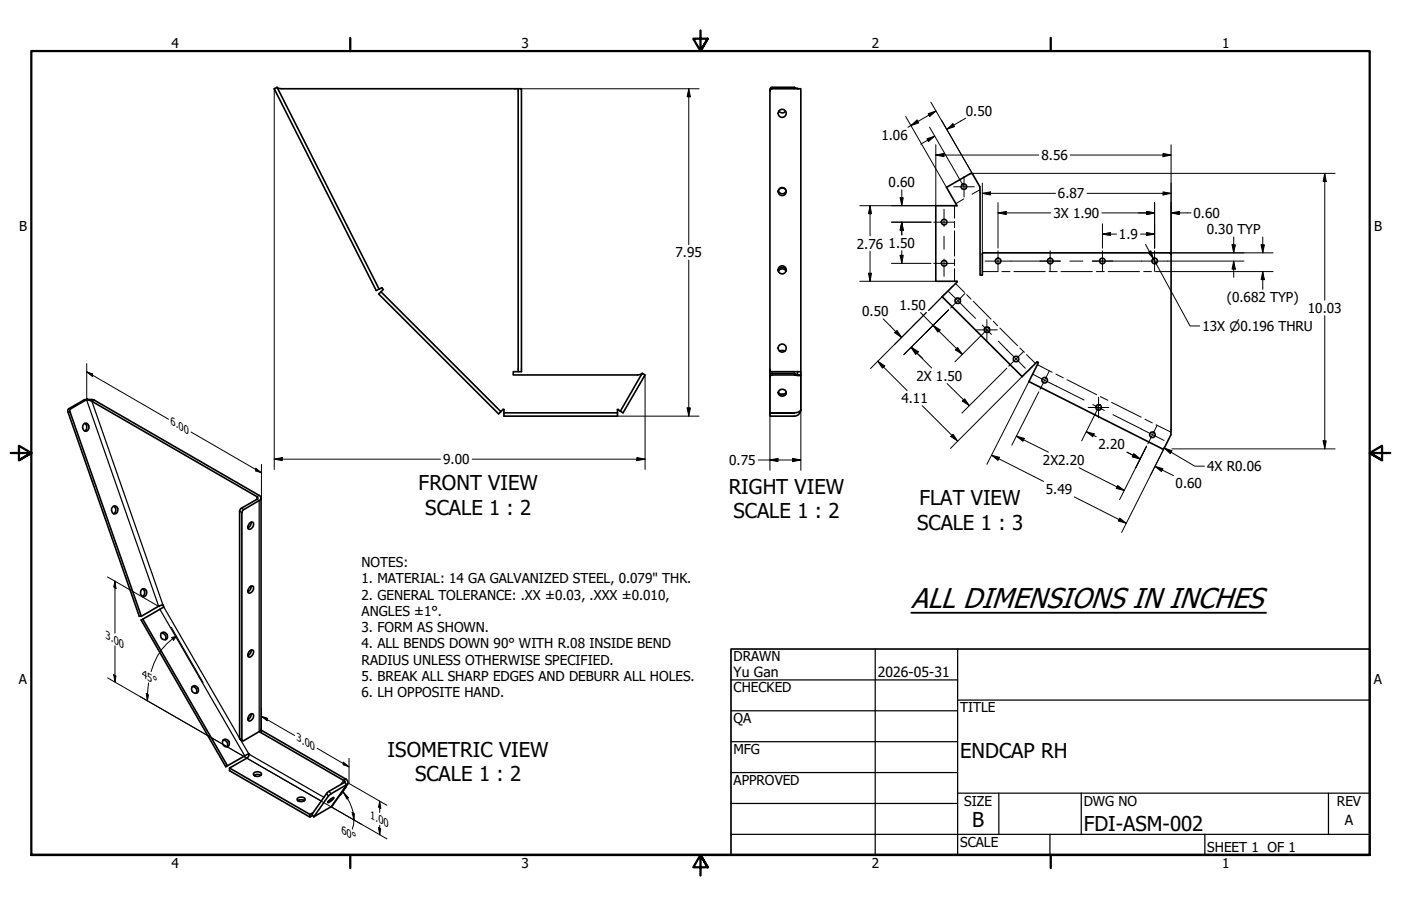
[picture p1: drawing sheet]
<svg xmlns="http://www.w3.org/2000/svg" width="432mm" height="279mm" viewBox="0 0 432 279" stroke-linecap="round" stroke-linejoin="round" font-family="sans-serif">
<g fill="none" stroke="#000" stroke-width=".51">
<path d="M85.4 26.9l.5 .3 .8 .2h73M159.7 27.4h1v87.2h-1zM237.3 28.1v87.7M238 27.4l-.5 .2-.2 .5M238.1 27.4h8.7v87.2h-8.7M240 34.3a1.3 1.3 0 0 0 2.1 0M245.6 27.2l.5 .2M245.8 27.4l-1-.5h-7.1a.99 .99 0 0 0-.4 1.2M240.4 58.2a1.25 1.25 0 0 1 1.9 .7 1.25 1.25 0 0 1-1.2 .9 1.25 1.25 0 0 1-1.2-.9zM299.1 53.5l.6 .2M299.1 53.5l-7.4 4.3 3.3 5.6h-6.6v23.3h6.6v.2l-4.6 4.6 24.6 24.6 4.7-4.5 .3 .2-2.9 5.9 41 20.7 .7-.2M299.8 53.7l2.2 3.9 .1 27.2h.7v-6.3"/>
<path d="M303.2 77.9l-.5 .6M303.3 78h57.2l.4 .5M360.9 78.5v54v1.6l-2.1 4.1M116.8 89.2l-31.4-62.3-.9 .5 31.5 62.2 1.7-.9 .4 .6-1.4 1.4 37 36.9 1.4-1.4 .2 .1v2h35v-1M117.4 90l37 36.9M239.8 83.4a1.28 1.28 0 0 1 1.3-.9 1.28 1.28 0 0 1 1.2 .9M239.9 83.6a1.32 1.32 0 0 1 2.4 0M159.7 114.6h-1.5v1h38.3l1.4-.5M197.9 115.1l.9 .5-6.8 11.7-.8-.5zM237.2 113.9a.79 .79 0 0 0 .8 .8M237.3 115.8v11.5h7.5h-7.5v1h7.5a2 2 0 0 0 2-2M240.3 108.3a1.47 1.47 0 0 1 1.6 0"/>
<path d="M244.8 115.6h-6.7l-.6 .2-.2 .5M244.8 115.1h-6.7l-.6 .2-.2 .5M244.8 115.1l1 .5h1a2.33 2.33 0 0 1-2 0M244.8 115.1v.5M245.8 114.6v1M246.8 114.6v11.7a1.71 1.71 0 0 1-2 1h.2M25.7 130.9a1.17 1.17 0 0 1 1.7 .3 1.17 1.17 0 0 1-.5 1.7 1.21 1.21 0 0 1-1.4-.6 1.21 1.21 0 0 1 .2-1.4zM26 123.3l-4.8 2.7-.3 .5 .1 .6 21.9 63h.7l5.6-3.3 1-.2 .3 .6-7 4 26.1 45.3 7-4.1 .1 .5-.4 .7-5.6 3.3v.8l24.8 14.3M26 123.3l2.3-.1 .7 .2M26 123.3h.7M26.1 130.6a1.42 1.42 0 0 1 .1 2.3M26.7 123.3l-4.9 2.7-.3 .5 .1 .6 22 63"/>
<path d="M26.7 123.3l1.6 .5M28.3 123.8l51.1 29.6v.4l-.2 .2-5 2.9-.3 .8v70l.8 .8M29 123.4l50.9 29.4a.83 .83 0 0 1 .6 .8 .83 .83 0 0 1-.6 .8l-5 2.9-.4 .8 .1 70.2 .5 .1 4.8-2.8M29 123.4l-.7 .4M155.3 127.3h35M191.2 126.8l-.9-.5v1M239.9 120.8a1.28 1.28 0 0 0 1.2 .9 1.28 1.28 0 0 0 1.2-.9M240.2 120.3a1.15 1.15 0 0 1 1.8 .1 1.15 1.15 0 0 1-.4 1.7 1.13 1.13 0 0 1-1.4-.3 1.13 1.13 0 0 1 0-1.5zM240.7 121.6h.9M34.7 156.4a1.02 1.02 0 0 1 1.4-.1 1.02 1.02 0 0 1 .2 1.4 .97 .97 0 0 1-1.2 .8 .97 .97 0 0 1-.7-1.2zM35.1 156.1l.2 .2a1.39 1.39 0 0 1-.2 2.1M80.5 153.5v71.4l-.6 .7"/>
<path d="M76.9 161.4l.7-.4h.3a1.43 1.43 0 0 1-1.3 2.2 1.3 1.3 0 0 1 .3-1.8zM77.4 161l-.1 .9-.9 .9M43.9 181.6a1.15 1.15 0 0 1 1.3 1.1 1.15 1.15 0 0 1-1.3 1.2 1.38 1.38 0 0 1 0-2.3zM43.9 181.6a1.38 1.38 0 0 1 0 2.4M44 190.9l26.1 45.3M49.7 195.3a1.16 1.16 0 0 1 1.7 .3 1.16 1.16 0 0 1-.6 1.7 1.3 1.3 0 0 1-1.1-2zM49.7 195.3a1.33 1.33 0 0 1 1.2 .6 1.33 1.33 0 0 1 0 1.4M76.9 181.1l.4-.3 .6-.1a1.43 1.43 0 0 1-1.3 2.2 1.23 1.23 0 0 1 .3-1.8zM77.4 180.7l-.4 1.3-.6 .5M59.2 211.8a1.16 1.16 0 0 1 1.7 .3 1.16 1.16 0 0 1-.6 1.7 1.3 1.3 0 0 1-1.1-2zM59.2 211.8a1.33 1.33 0 0 1 1.3 .6 1.33 1.33 0 0 1 0 1.4M76.9 200.8l.7-.4 .3 .1a1.46 1.46 0 0 1-1.3 2.1 1.3 1.3 0 0 1 .3-1.8z"/>
<path d="M77.4 200.5l-.1 .8-.9 .9M68.7 228.3a1.16 1.16 0 0 1 1.8 .3 1.16 1.16 0 0 1-.7 1.7 1.33 1.33 0 0 1-1.1-2zM68.8 228.2a1.39 1.39 0 0 1 1.2 2.1M70.7 236.9l24.8 14.2M76.9 220.5l.7-.4 .3 .1a1.43 1.43 0 0 1-1.3 2.1 1.3 1.3 0 0 1 .3-1.8zM77.4 220.2l-.1 .8-.9 .9M78.2 238.4l1.1-.4a.94 .94 0 0 1 1.2 1l-.3 .2a1.39 1.39 0 0 1-2.1-.5zM78.3 239.1l.8-.3 1.3 .3M79.9 225.6l26 15.1M80.4 225.1l26.2 15.2M91.6 246.3l1.2-.5a.92 .92 0 0 1 1.2 1l-1.2 .4a.94 .94 0 0 1-1.2-.9zM91.8 246.9l.8-.3 1.3 .3"/>
<path d="M96.5 250.6l-1 .5v.9l.9-.5M101.1 247.2l.9-.9 .9-.4a2.31 2.31 0 0 1-1.9 1.6zM105.9 240.7l.5 .3-.2 .2M106.2 241.2l-5.4 3.3-4.7 6.6 .6 .8M106.2 241.2l.6 .8M106.6 240.3a.96 .96 0 0 1 .7 .8 .96 .96 0 0 1-.5 .9M106.6 240.3l-.7 .4M106.8 242l-5.2 3.1-4.9 6.8M107.2 241.7l-4.9 7-5.6 3.2"/>
<circle cx="241.1" cy="35" r="1.24"/>
<circle cx="241.1" cy="59.1" r="1.24"/>
<circle cx="297.1" cy="57.6" r=".86"/>
<circle cx="291" cy="68.5" r=".86"/>
<circle cx="241.1" cy="83.2" r="1.24"/>
<circle cx="291" cy="81.2" r=".86"/>
<circle cx="295.2" cy="92.7" r=".86"/>
<circle cx="307.6" cy="80.5" r=".86"/>
<circle cx="323.7" cy="80.5" r=".86"/>
<circle cx="339.8" cy="80.5" r=".86"/>
<circle cx="355.9" cy="80.5" r=".86"/>
<circle cx="241.1" cy="107.3" r="1.24"/>
<circle cx="304.2" cy="101.7" r=".86"/>
<circle cx="313.2" cy="110.7" r=".86"/>
<circle cx="322" cy="117.3" r=".86"/>
<circle cx="338.6" cy="125.6" r=".86"/>
<circle cx="355.2" cy="134.1" r=".86"/>
</g>
<g fill="#000">
<circle cx="295" cy="63.4" r=".25"/>
<circle cx="190.3" cy="126.3" r=".25"/>
<circle cx="246.8" cy="126.3" r=".25"/>
</g>
<g fill="none" stroke="#000" stroke-width=".31">
<path d="M302.1 58.5l-2.5 1.4M294.2 63.4v3.9M294.2 68.3v1.9M294.2 71.2v7.8M294.2 79.9v2M297.1 61.3l-2.5 1.5M294.2 82.9v3.8M294.5 87.4l2.7 2.8M297.9 90.9l1.4 1.4M300 92.9l5.4 5.5M302.8 83.8h4.8M306.1 99.1l1.4 1.4"/>
<path d="M308.8 83.8h2.5M312.5 83.8h9.6M323.3 83.8h2.5M327 83.8h9.7M337.9 83.8h2.5M341.6 83.8h9.6M352.5 83.8h2.4M356.1 83.8h4.8M308.2 101.2l5.4 5.4M314.3 107.3l1.4 1.3M316.4 109.3l2.8 2.8M319.7 112.5l4.6 2.3"/>
<path d="M325.4 115.4l2.3 1.1M328.9 117.1l9.1 4.6M339.2 122.3l2.2 1.1M342.6 124.1l9.1 4.6M352.9 129.3l2.3 1.1M356.3 131l4.6 2.3"/>
</g>
<g fill="none" stroke="#000" stroke-width=".38">
<path d="M21 127.1h.6M21.2 126h.6M26.7 123.3l22.2 63.6M28.3 123.8l21.9 62.8M73.9 157.7l.6 .4M74.4 156.7l.7 .5M79.9 152.8l-.7 .4v.8l.7 .4v71.2M49.3 187.9l26.1 45.2M50.5 187.2l23.4 40.4M73.9 227.7l.6 .4M74.1 228.1l2.5 4.3M76.1 233.8l22.9 13.2"/>
<path d="M76.8 232.6l23 13.3M100.6 244.7l.6 .8M101.4 244l.6 .8M105.9 240.7l-.9 1.2M106.8 242l-4.8 6.8"/>
</g>
<path d="M107.9 11.7v4M215.9 9.4v6.3l-2.2-3.8h4.4l-2.2 3.8 2.2-3.8M323.8 11.7v4M3.3 139.7h6.4l-3.9-2.2v4.4l3.9-2.2-3.9 2.2M428.5 139.7h-6.4l3.9-2.2v4.4l-3.9-2.2 3.9 2.2M9.7 263.7v-248h412.4v248h-412.4h412.4M107.9 263.7v4M218.1 267.5l-2.2-3.8 2.2 3.8h-4.4l2.2-3.8v6.3M323.8 263.7v4" fill="none" stroke="#000" stroke-width=".7"/>
<g fill="none" stroke="#000" stroke-width=".38">
<path d="M225.3 209.7h69.8M225.3 219.2h69.8M269.7 200.2v63.5M295.1 215.9h127M295.1 200.2v63.5M225.3 228.7h69.8M225.3 238.3h69.8M225.3 257.3h196.8M225.3 247.8h69.8M295.1 244.6h127M307.8 244.6v12.7M323.6 257.3v6.4"/>
<path d="M333.2 244.6v12.7M371.3 257.3v6.4M409.4 244.6v12.7"/>
</g>
<path d="M225.3 200.2h196.8v63.5h-196.8z" fill="none" stroke="#000" stroke-width=".51"/>
<g fill="none" stroke="#000" stroke-width=".31">
<path d="M293.9 57.6h6.4M297.1 54.4v6.4M287.8 68.5h6.3M307.6 77.3v6.4M323.7 77.3v6.4M339.8 77.3v6.4M355.9 77.3v6.4M287.8 81.2h6.3M297.4 90.5l-4.4 4.5M304.2 98.6v6.3M320.5 80.5h6.3M336.6 80.5h6.4"/>
<path d="M301 101.7h6.3M315.4 108.5l-4.5 4.4M323.4 114.4l-2.9 5.7M335.4 125.7h6.4M338.6 122.5v6.3M356.6 131.2l-2.8 5.7"/>
</g>
<g fill="none" stroke="#000" stroke-width=".31">
<path d="M291 64.5v5.3M291 72.9v3.9M291 79.9v5.3M292.4 89.9l8.3 8.3M303.6 80.5h23.2M329.8 80.5h4M336.7 80.5h23.2M302.8 100.3l2.8 2.8M307.7 105.2l2.7 2.7M310.3 107.9l5.7 5.6M318.4 115.4l15.7 8M336.8 124.8l3.6 1.8"/>
<path d="M343 127.9l8.7 4.4M351.7 132.3l7.1 3.5"/>
</g>
<g fill="none" stroke="#000" stroke-width=".31">
<path d="M84.5 27.4v117.4M158.7 27.4h56.8M212.3 27.4l.5 2.4h-1zM212.3 27.4v48M279.1 35.9l12.6 21.9M280.7 38.7l1.9-1.7 .5 .9zM286.1 35.1l2.4-.9-1.9 1.7zM286.5 39.2l10.5 18.2M286.9 31.5l12.9 22.2-9.6-16.6M288.5 34.2l-8.7 5M291.8 39.9l1.9-1.7 .5 .9zM297.6 36.4l-5.8 3.5"/>
<path d="M277.9 58.5v4.9M285.7 42.8l2.4-.8-1.9 1.6zM288.1 42l-4.3 2.4M288.4 47.8l2.6-.5v1zM288.4 47.8h31.8M288.4 44.6v18.8h-23.4M299.5 53.5h112M302.8 59.6l2.4-.4v.9zM302.8 59.6h22.5M302.8 56.5v22M329.9 47.8h31M335 59.6h25.9"/>
<path d="M358.5 47.3l2.4 .5-2.4 .5zM358.5 59.2l2.4 .4-2.4 .5zM360.9 44.6v33.9M408.3 53.5l.4 2.4h-.9zM408.3 53.5v39.1M268.2 63.4l.4 2.5h-.9zM268.2 63.4v9.3M268.2 77.5v9.2M274.8 68.5h12.2M277.4 61h1l-.5 2.4zM277.4 78.7h1l-.5 2.5zM277.9 68.5l.5 2.5h-1z"/>
<path d="M277.9 68.5v4M277.9 77.3v3.9M307.6 65.7l2.5-.5v1zM307.6 65.7h16.2M307.6 62.5v14M339.6 65.7h16.3M339.8 72.2l2.5-.5v.9zM339.8 72.2h4.3M339.8 69v7.5M351.5 72.2h4.4M353.1 75.4l2.4 4.4M353.4 65.2l2.5 .5-2.5 .5z"/>
<path d="M353.4 71.7l2.5 .5-2.5 .4zM353.8 77.9l.9-.6 .8 2.5zM355.5 79.8l11.3 20.7h3M355.5 79.8l.7 1.4M355.9 62.5v14M360.4 78h32M360.9 65.7l2.6-.5v1zM360.9 65.7h6.2M379.7 75.5h1l-.5 2.5zM380.2 73.1v4.9M388.7 75.5h1l-.5 2.5zM389.2 73.1v4.9"/>
<path d="M212.3 80.2v48.1M265 86.7h23.4M267.7 84.3h.9l-.4 2.4zM272.2 98.4l5.7 5.7M274.8 81.2h12.2M283.7 96.4l12.9 12.9M290.4 91.5l-4.2 4.3M292.4 95.6l-13.9 13.8M359.9 80.5h23.5M360.9 83.8h31.5M380.2 80.5l.5 2.5h-1zM380.2 80.5v5"/>
<path d="M389.2 83.8l.5 2.4h-1zM389.2 83.8v5.5M408.3 97.3v41.1M26.7 114.7l1.8 .6v.8zM26.7 114.7l25.2 14.6M26.7 112.1v10.8M198.8 115.6v29.2M237.3 113.9v31.1M246.8 114.6v30.4M270.5 111.4l2.2 1.4-.7 .7zM270.5 111.4l9.1 9.1M275.7 106.3l9.8-9.9-17.2 17.3"/>
<path d="M276.5 101.9l1.4 2.2-2.1-1.5zM280.8 107.1l2.1 1.5-.7 .7zM280.8 107.1l6.3 6.4M280.9 107.1l2.1 1.4-.7 .7zM280.9 107.1l3.5 3.5M287.6 100.3l2.2 1.4-.7 .7zM291.9 118.3l6.9 6.8M294.4 107.9l.7-.7 1.5 2.1zM304.1 101.8l-9.8 9.8M310.3 113.5l-13.8 13.9M315 116.1l-22.1 22.2M317.1 117.7l-12.9 25.5"/>
<path d="M26.7 122.9h.1M58.9 133.2l21.7 12.6M190.3 128.3h25.2M211.8 125.8h1l-.5 2.5zM284.2 125.1l10.9 10.9M293.8 133.9l1.3 2.1-2-1.4zM297.3 123l1.5 2.1-2.2-1.4zM313.2 134.5l2.5 .7-.4 .9zM313.2 134.5l10 4.9M320.2 120.8l-8.4 16.5M334.8 133.2l2.4 .6-.4 .9zM334.8 133.2l3.1 1.5"/>
<path d="M338.5 125.9l-5.1 10.1M347.3 139.4l4.1 2.1M349.4 140l2 1.5-2.4-.7zM353.4 137.6l-8.3 16.5M358.4 138.4h.4M358.8 138.2l2.4 .8-.5 .9zM361.2 138.4h50.3M407.8 136h.9l-.4 2.4zM78.8 144.4l1.8 1.4-1.8-.6zM80.6 143.2v10.8M84.5 141.6l2.5-.5v.9zM84.5 141.6h51.3"/>
<path d="M145.5 141.6h53.3M196.3 141.1l2.5 .5-2.5 .4zM233.7 141.9h13.1M237.3 141.9l2.5-.5v1zM244.3 141.4l2.5 .5-2.5 .5zM305.6 140.4l2.4 .6-.4 1zM305.6 140.4l16 8.1M331.1 153.2l16 8.2M332.6 144.3l13.9 7M344.5 149.7l2 1.6-2.5-.7zM345.1 159.8l2 1.6-2.4-.7zM356 143.8l2.4 .7-.5 .9z"/>
<path d="M356 143.8l5.7 2.9M371.2 143.8h-3l-9.4-5.6-13.1 26M33.1 177.9l16 9.2M35.4 179.2l.4 2.3-.7-.5zM35.4 179.2v16.1M35.4 199.1v11.2M52.8 193.5l9.8 17M52.9 196.6l1.5-.4-.9 1.2zM54.4 196.2a17.5 17.5 0 0 0-7.9 10.9M33.1 209l43 24.8M35.1 208.1l.7 .4-.4 1.8zM43.2 214.8l68.2 39.4"/>
<path d="M45.1 213.9l.7 .4-.4 1.8zM45.8 210.6l-.4 5.5M80.6 218.3v7.8M80.6 220.9l1.8 .6v.8zM80.6 220.9l10.2 5.9M97.7 230.8l9.9 5.7M105.8 235l1.8 1.5-1.8-.7zM107.6 233.9v7.7l11.7 6.7M102.4 249l16.9 9.7M105.7 244.2l1.7 1.8-.5 .4zM105.7 244.2a13.9 13.9 0 0 1 3.3 10.2l-.4 1.3M106.9 242.6l-1.9 2.7"/>
<path d="M108.5 250.6l.7 .3-.1 2zM116.6 255.2l.7 .4-.3 1.8zM117 247.1l.3 2.2-.7-.4zM117 247.1v3.5M117 254.5v2.9"/>
</g>
<g fill="#000">
<path d="M212.3 27.4l.5 2.4h-1zM280.7 38.7l1.9-1.7 .5 .9zM286.1 35.1l2.4-.9-1.9 1.7zM291.8 39.9l1.9-1.7 .5 .9zM285.7 42.8l2.4-.8-1.9 1.6zM288.4 47.8l2.6-.5v1zM302.8 59.6l2.4-.4v.9zM358.5 47.3l2.4 .5-2.4 .5zM408.3 53.5l.4 2.4h-.9zM268.2 63.4l.4 2.5h-.9zM277.4 61h1l-.5 2.4zM277.4 78.7h1l-.5 2.5z"/>
<path d="M277.9 68.5l.5 2.5h-1zM307.6 65.7l2.5-.5v1zM339.8 72.2l2.5-.5v.9zM353.4 65.2l2.5 .5-2.5 .5zM353.4 71.7l2.5 .5-2.5 .4zM353.8 77.9l.9-.6 .8 2.5zM358.5 59.2l2.4 .4-2.4 .5zM360.9 65.7l2.6-.5v1zM379.7 75.5h1l-.5 2.5zM388.7 75.5h1l-.5 2.5zM267.7 84.3h.9l-.4 2.4zM380.2 80.5l.5 2.5h-1z"/>
<path d="M389.2 83.8l.5 2.4h-1zM26.7 114.7l1.8 .6v.8zM270.5 111.4l2.2 1.4-.7 .7zM276.5 101.9l1.4 2.2-2.1-1.5zM280.8 107.1l2.1 1.5-.7 .7zM280.9 107.1l2.1 1.4-.7 .7zM287.6 100.3l2.2 1.4-.7 .7zM294.4 107.9l.7-.7 1.5 2.1zM211.8 125.8h1l-.5 2.5zM293.8 133.9l1.3 2.1-2-1.4zM297.3 123l1.5 2.1-2.2-1.4zM313.2 134.5l2.5 .7-.4 .9z"/>
<path d="M334.8 133.2l2.4 .6-.4 .9zM358.8 138.2l2.4 .8-.5 .9zM407.8 136h.9l-.4 2.4zM78.8 144.4l1.8 1.4-1.8-.6zM84.5 141.6l2.5-.5v.9zM196.3 141.1l2.5 .5-2.5 .4zM237.3 141.9l2.5-.5v1zM244.3 141.4l2.5 .5-2.5 .5zM305.6 140.4l2.4 .6-.4 1zM344.5 149.7l2 1.6-2.5-.7zM349.4 140l2 1.5-2.4-.7zM356 143.8l2.4 .7-.5 .9z"/>
<path d="M345.1 159.8l2 1.6-2.4-.7zM35.4 179.2l.4 2.3-.7-.5zM52.9 196.6l1.5-.4-.9 1.2zM35.1 208.1l.7 .4-.4 1.8zM45.1 213.9l.7 .4-.4 1.8zM80.6 220.9l1.8 .6v.8zM105.8 235l1.8 1.5-1.8-.7zM105.7 244.2l1.7 1.8-.5 .4zM108.5 250.6l.7 .3-.1 2zM116.6 255.2l.7 .4-.3 1.8zM117 247.1l.3 2.2-.7-.4z"/>
</g>
<path d="M280.9 189h109.3" fill="none" stroke="#000" stroke-width=".57"/>
<text font-size="8.8" x="280.9" y="187.6">ALL DIMENSIONS IN INCHES</text>
<g font-size="6.3">
<text x="129" y="151.3">FRONT VIEW</text>
<text x="224.6" y="152.4">RIGHT VIEW</text>
<text x="283.4" y="155.8">FLAT VIEW</text>
<text x="131.1" y="158.8">SCALE 1 : 2</text>
<text x="226.1" y="159.9">SCALE 1 : 2</text>
<text x="282.6" y="163.3">SCALE 1 : 3</text>
<text x="119.4" y="233.3">ISOMETRIC VIEW</text>
<text x="295.9" y="233.6">ENDCAP RH</text>
<text x="128" y="240.9">SCALE 1 : 2</text>
<text x="299.7" y="255.1">B</text>
<text x="334" y="256.4">FDI-ASM-002</text>
</g>
<g font-size="4.3">
<text x="226.1" y="208.9">Yu Gan</text>
<text x="270.5" y="208.9">2026-05-31</text>
<text x="414.5" y="254.4">A</text>
</g>
<g font-size="4.2">
<text x="52.8" y="14.7">4</text>
<text x="160.8" y="14.7">3</text>
<text x="268.7" y="14.7">2</text>
<text x="376.7" y="14.7">1</text>
<text x="297.7" y="35.6">0.50</text>
<text x="271.7" y="43.1">1.06</text>
<text x="321" y="49.3">8.56</text>
<text x="273.9" y="57.7">0.60</text>
<text x="326.1" y="61.2">6.87</text>
<text x="5.9" y="71.4">B</text>
<text x="324.7" y="67.2">3X 1.90</text>
<text x="367.9" y="67.2">0.60</text>
<text x="423.5" y="71.4">B</text>
<text x="264" y="76.6">2.76</text>
<text x="273.9" y="76.4">1.50</text>
<text x="344.9" y="73.7">1.9</text>
<text x="371.9" y="72.2">0.30 TYP</text>
<text x="208.2" y="79.4">7.95</text>
<text x="277.2" y="95.6">1.50</text>
<text x="378.1" y="93.3">(0.682 TYP)</text>
<text x="265.7" y="97.5">0.50</text>
<text x="370.6" y="102">13X ⌀0.196 THRU</text>
<text x="403" y="96.5">10.03</text>
<text x="282.4" y="117.4">2X 1.50</text>
<text x="277.8" y="124.3">4.11</text>
<text x="136.6" y="143.1">9.00</text>
<text x="224.7" y="143.4">0.75</text>
<text x="321.4" y="143.4">2X2.20</text>
<text x="338.6" y="138.6">2.20</text>
<text x="372" y="145.3">4X R0.06</text>
<text x="322.3" y="152.4">5.49</text>
<text x="362.3" y="150.6">0.60</text>
<text x="111.4" y="174.8">NOTES:</text>
<text x="111.4" y="179.9">1. MATERIAL: 14 GA GALVANIZED STEEL, 0.079&quot; THK.</text>
<text x="111.4" y="184.9">2. GENERAL TOLERANCE: .XX ±0.03, .XXX ±0.010,</text>
<text x="111.4" y="189.9">ANGLES ±1°.</text>
<text x="111.4" y="194.9">3. FORM AS SHOWN.</text>
<text x="111.4" y="200">4. ALL BENDS DOWN 90° WITH R.08 INSIDE BEND</text>
<text x="226.1" y="204">DRAWN</text>
<text x="111.4" y="205">RADIUS UNLESS OTHERWISE SPECIFIED.</text>
<text x="111.4" y="210">5. BREAK ALL SHARP EDGES AND DEBURR ALL HOLES.</text>
<text x="5.8" y="211.1">A</text>
<text x="111.4" y="215">6. LH OPPOSITE HAND.</text>
<text x="226.1" y="213.6">CHECKED</text>
<text x="423.4" y="211.1">A</text>
<text x="295.9" y="219.7">TITLE</text>
<text x="226.1" y="223.1">QA</text>
<text x="226.1" y="232.6">MFG</text>
<text x="226.1" y="242.1">APPROVED</text>
<text x="297.2" y="248.5">SIZE</text>
<text x="334" y="248.5">DWG NO</text>
<text x="412.1" y="248.4">REV</text>
<text x="295.9" y="261.2">SCALE</text>
<text x="372.1" y="262.8">SHEET 1 OF 1</text>
<text x="52.8" y="267.7">4</text>
<text x="160.8" y="267.7">3</text>
<text x="268.7" y="267.7">2</text>
<text x="376.7" y="267.7">1</text>
</g>
<g font-size="3.4">
<text x="52.5" y="130.9" transform="rotate(30 52.5 130.9)">6.00</text>
<text x="32.5" y="196.8" transform="rotate(30 32.5 196.8)">3.00</text>
<text x="43.8" y="208.8" transform="rotate(30 43.8 208.8)">45°</text>
<text x="91.4" y="228.3" transform="rotate(30 91.4 228.3)">3.00</text>
<text x="105.2" y="256.9" transform="rotate(30 105.2 256.9)">60°</text>
<text x="114.1" y="252.2" transform="rotate(30 114.1 252.2)">1.00</text>
</g>
</svg>
